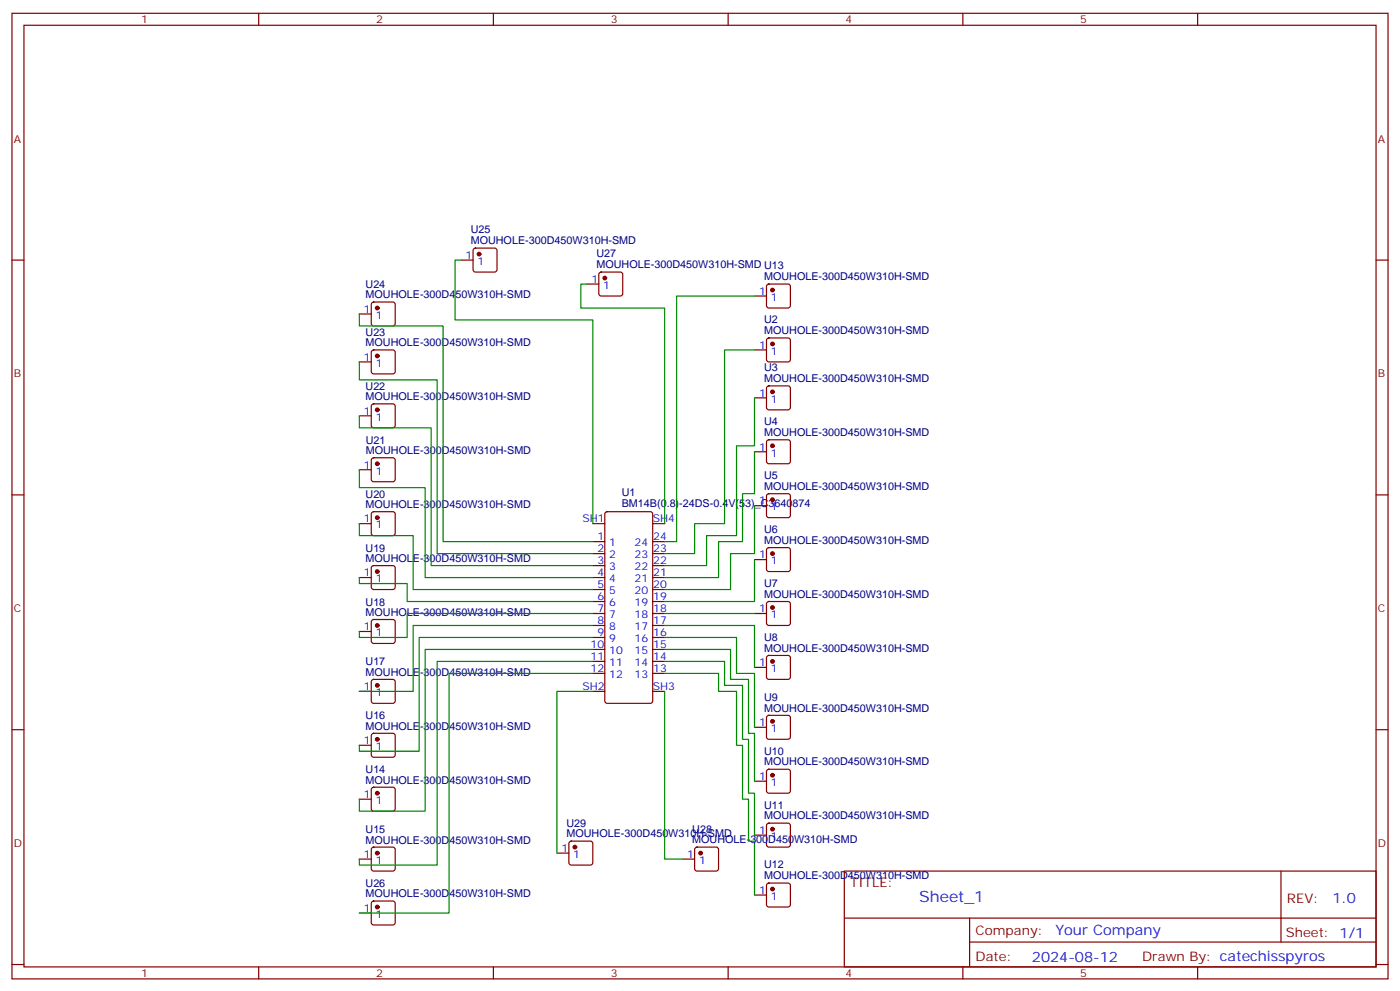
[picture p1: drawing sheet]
<svg xmlns="http://www.w3.org/2000/svg" width="412mm" height="292mm" viewBox="0 0 412 292" stroke-linecap="round" stroke-linejoin="round" font-family="sans-serif">
<g fill="none" stroke="#870000" stroke-width=".35">
<path d="M3.5 3.9h405.4v284.4h-405.4zM7.1 7.4h398.2v277.3h-398.2zM76.2 3.9v3.5M145.3 3.9v3.5M214.5 3.9v3.5M283.6 3.9v3.5M352.8 3.9v3.5M3.5 76.6h3.6M135.8 76.6h3.5M139.6 73.3l.5-.2h5.6l.5 .2 .2 .5v5.6l-.2 .5-.5 .2h-5.6l-.5-.2-.3-.5v-5.6zM405.3 76.6h3.6M105.8 92.5h3.6"/>
<path d="M109.6 89.1l.5-.2h5.6l.5 .2 .2 .5v5.7l-.2 .5-.5 .2h-5.6l-.5-.2-.2-.5v-5.7zM172.9 83.6h3.5M176.6 80.3l.5-.2h5.6l.5 .2 .2 .5v5.7l-.2 .5-.5 .2h-5.6l-.5-.3-.2-.4v-5.7zM222.2 87.2h3.6M226 99.7l.5-.2h5.6l.5 .2 .2 .5v5.7l-.2 .5-.5 .2h-5.6l-.5-.3-.2-.4v-5.7zM226 83.9l.5-.3h5.6l.5 .3 .2 .4v5.7l-.2 .5-.5 .2h-5.6l-.5-.2-.2-.5v-5.7zM105.8 106.6h3.6M109.6 119.1l.5-.2h5.6l.5 .2 .2 .5v5.7l-.2 .5-.5 .2h-5.6l-.5-.3-.2-.4v-5.7zM109.6 103.3l.5-.3h5.6l.5 .3 .2 .5v5.6l-.2 .5-.5 .2h-5.6l-.5-.2-.2-.5v-5.6zM222.2 103h3.6M222.2 117.2h3.6M226 113.8l.5-.2h5.6l.5 .2 .2 .5v5.7l-.2 .5-.5 .2h-5.6l-.5-.2-.2-.5v-5.7z"/>
<path d="M105.8 138.3h3.6M105.8 122.4h3.6M109.6 135l.5-.2h5.6l.5 .2 .2 .5v5.6l-.2 .5-.5 .3h-5.6l-.5-.3-.2-.5v-5.6zM222.2 133h3.6M226 129.7l.5-.2h5.6l.5 .2 .2 .5v5.7l-.2 .5-.5 .2h-5.6l-.5-.3-.2-.4v-5.7zM3.5 145.7h3.6M105.8 154.2h3.6M109.6 150.9l.5-.2h5.6l.5 .2 .2 .5v5.6l-.2 .5-.5 .2h-5.6l-.5-.2-.2-.5v-5.6zM174.6 154.2h3.6M174.6 159.5h3.6M178.4 150.9l.5-.2h12.7l.6 .4 .1 55.3-.5 .7h-12.9l-.7-.4v-55.3zM192.3 154.2h3.5"/>
<path d="M192.3 159.5h3.5M222.2 148.9h3.6M226 145.6l.5-.2h5.6l.5 .2 .2 .5v5.6l-.2 .5-.5 .2h-5.6l-.5-.2-.2-.5v-5.6zM405.3 145.7h3.6M105.8 170.1h3.6M109.6 166.8l.5-.3h5.6l.5 .3 .2 .5v5.6l-.2 .5-.5 .2h-5.6l-.5-.2-.2-.5v-5.6zM174.6 163h3.6M174.6 166.5h3.6M174.6 170.1h3.6M174.6 173.6h3.6M174.6 177.1h3.6M192.3 163h3.5"/>
<path d="M192.3 166.5h3.5M192.3 170.1h3.5M192.3 173.6h3.5M192.3 177.1h3.5M222.2 164.8h3.6M226 161.5l.5-.2h5.6l.5 .2 .2 .5v5.6l-.2 .5-.5 .2h-5.6l-.5-.2-.2-.5v-5.6zM226 177.3l.5-.2h5.6l.5 .2 .2 .5v5.7l-.2 .5-.5 .2h-5.6l-.5-.2-.2-.5v-5.7zM105.8 185.9h3.6M109.6 182.6l.5-.2h5.6l.5 .2 .2 .5v5.7l-.2 .5-.5 .2h-5.6l-.5-.3-.2-.4v-5.7zM174.6 180.7h3.6M174.6 184.2h3.6M174.6 187.7h3.6"/>
<path d="M174.6 191.2h3.6M174.6 194.8h3.6M174.6 198.3h3.6M192.3 180.7h3.5M192.3 184.2h3.5M192.3 187.7h3.5M192.3 191.2h3.5M192.3 194.8h3.5M192.3 198.3h3.5M222.2 180.7h3.6M222.2 196.5h3.6M226 193.2l.5-.2h5.6l.5 .2 .2 .5v5.7l-.2 .5-.5 .2h-5.6l-.5-.3-.2-.4v-5.7z"/>
<path d="M3.5 214.9h3.6M105.8 203.6h3.6M105.8 219.5h3.6M109.6 216.1l.5-.2h5.6l.5 .2 .2 .5v5.7l-.2 .5-.5 .2h-5.6l-.5-.2-.2-.5v-5.7zM109.6 200.3l.5-.2h5.6l.5 .2 .2 .5v5.6l-.2 .5-.5 .2h-5.6l-.5-.2-.2-.5v-5.6zM174.6 203.6h3.6M192.3 203.6h3.5M222.2 214.2h3.6M226 210.9l.5-.3h5.6l.5 .3 .2 .4v5.7l-.2 .5-.5 .2h-5.6l-.5-.2-.2-.5v-5.7zM405.3 214.9h3.6M105.8 235.3h3.6M109.6 232l.5-.2h5.6l.5 .2 .2 .5v5.7l-.2 .5-.5 .2h-5.6l-.5-.3-.2-.4v-5.7z"/>
<path d="M222.2 230h3.6M226 226.7l.5-.2h5.6l.5 .2 .2 .5v5.7l-.2 .5-.5 .2h-5.6l-.5-.3-.2-.4v-5.7zM105.8 253h3.6M109.6 249.7l.5-.3h5.6l.5 .3 .2 .5v5.6l-.2 .5-.5 .2h-5.6l-.5-.2-.2-.5v-5.6zM164 251.2h3.6M167.8 247.9l.5-.2h5.6l.5 .2 .2 .5v5.6l-.2 .5-.5 .2h-5.6l-.5-.2-.2-.5v-5.6zM201.1 253h3.5M204.8 249.7l.5-.3h5.7l.5 .3 .2 .5v5.6l-.3 .5-.4 .2h-5.7l-.5-.2-.2-.5v-5.6zM222.2 245.9h3.6M226 242.6l.5-.2h5.6l.5 .2 .2 .5v5.6l-.2 .5-.5 .2h-5.6l-.5-.2-.2-.5v-5.6zM248.7 256.5h156.6v28.2h-156.6zM377.3 256.5v20.9"/>
<path d="M105.8 268.9h3.6M109.6 265.5l.5-.2h5.6l.5 .2 .2 .5v5.7l-.2 .5-.5 .2h-5.6l-.5-.3-.2-.4v-5.7zM222.2 263.6h3.6M226 260.2l.5-.2h5.6l.5 .2 .2 .5v5.7l-.2 .5-.5 .2h-5.6l-.5-.2-.2-.5v-5.7zM248.7 270.4h156.5M285.6 277.4h119.6M285.6 270.4v14.1M3.5 284h3.6M76.2 284.7v3.6M145.3 284.7v3.6M214.5 284.7v3.6M283.6 284.7v3.6"/>
<path d="M352.8 284.7v3.6M405.3 284h3.6"/>
</g>
<g fill="#870000" stroke="#870000" stroke-width=".35">
<circle cx="227.5" cy="101.3" r=".53"/>
<circle cx="227.5" cy="115.4" r=".53"/>
<circle cx="227.5" cy="131.3" r=".53"/>
<circle cx="227.5" cy="147.1" r=".53"/>
<circle cx="227.5" cy="163" r=".53"/>
<circle cx="227.5" cy="178.9" r=".53"/>
<circle cx="227.5" cy="194.8" r=".53"/>
<circle cx="227.5" cy="212.4" r=".53"/>
<circle cx="227.5" cy="228.3" r=".53"/>
<circle cx="227.5" cy="244.2" r=".53"/>
<circle cx="227.5" cy="261.8" r=".53"/>
<circle cx="227.5" cy="85.4" r=".53"/>
<circle cx="111.1" cy="233.6" r=".53"/>
<circle cx="111.1" cy="251.2" r=".53"/>
<circle cx="111.1" cy="217.7" r=".53"/>
<circle cx="111.1" cy="201.8" r=".53"/>
<circle cx="111.1" cy="184.2" r=".53"/>
<circle cx="111.1" cy="168.3" r=".53"/>
<circle cx="111.1" cy="152.4" r=".53"/>
<circle cx="111.1" cy="136.6" r=".53"/>
<circle cx="111.1" cy="120.7" r=".53"/>
<circle cx="111.1" cy="104.8" r=".53"/>
<circle cx="111.1" cy="90.7" r=".53"/>
<circle cx="111.1" cy="267.1" r=".53"/>
<circle cx="141.1" cy="74.8" r=".53"/>
<circle cx="178.2" cy="81.9" r=".53"/>
<circle cx="206.4" cy="251.2" r=".53"/>
<circle cx="169.3" cy="249.4" r=".53"/>
</g>
<g fill="none" stroke="#008700" stroke-width=".35">
<path d="M135.8 76.6h-1.7v17.6h40.5v60M105.8 92.5v3.5h24.7v63.5h44.1M172.9 83.6h-1.8v7.1h24.7v63.5M222.2 87.2h-22.9v72.3h-3.5M105.8 106.6v5.3h23v51.1h45.8M222.2 117.2v14.1h-5.2v26.4h-8.9v8.8h-12.3M222.2 103h-8.8v51.2h-8.8v8.8h-8.8M105.8 138.3v5.3h19.4v26.5h49.4M105.8 122.4v3.6h21.2v40.5h47.6M222.2 133v12.4h-3.5v14.1h-7v10.6h-15.9M105.8 154.2v3.5h15.9v15.9h52.9M222.2 148.9v14.1h-7v10.6h-19.4"/>
<path d="M105.8 170.1v1.7h14.1v5.3h54.7M222.2 164.8v12.3h-26.4M174.6 180.7h-54.7v7h-14.1v-1.8M174.6 184.2h-52.9v19.4h-15.9M174.6 187.7h-51.1v33.5h-17.7v-1.7M174.6 191.2h-49.4v47.7h-19.4v-3.6M174.6 194.8h-45.8v59.9h-23v-1.7M174.6 198.3h-42.3v70.6h-26.5M195.8 184.2h26.4v12.3M195.8 187.7h21.2v10.6h5.2v15.9M195.8 191.2h19.4v8.9h5.3v15.8h1.7v14.1M195.8 194.8h17.6v7h5.3v15.9h1.8v15.9h1.7v12.3"/>
<path d="M195.8 198.3h15.9v5.3h5.3v15.9h1.7v15.8h1.8v12.4h1.7v15.9M195.8 180.7h26.4M174.6 203.6h-10.6v47.6M195.8 203.6v49.4h5.3"/>
</g>
<text font-size="4.6" fill="#00f" x="270.8" y="265.5">Sheet_1</text>
<g font-size="4.2" fill="#00f">
<text x="392.5" y="265.8">1.0</text>
<text x="310.9" y="275.3">Your Company</text>
<text x="304" y="283.1">2024-08-12</text>
</g>
<g font-size="3.9" fill="#800">
<text x="250.5" y="261.1">TITLE:</text>
<text x="379.1" y="265.8">REV:</text>
<text x="287.4" y="275.3">Company:</text>
<text x="378.7" y="275.9">Sheet: 1/1</text>
<text x="287.4" y="283">Date:</text>
<text x="336.4" y="283.1">Drawn By: catechisspyros</text>
</g>
<g font-size="3.2" fill="#800">
<text x="41.6" y="6.9">1</text>
<text x="110.8" y="6.9">2</text>
<text x="179.9" y="6.9">3</text>
<text x="249.1" y="6.9">4</text>
<text x="318.2" y="6.9">5</text>
<text x="4.1" y="42">A</text>
<text x="405.9" y="42">A</text>
<text x="4.1" y="111.2">B</text>
<text x="405.9" y="111.2">B</text>
<text x="4.1" y="180.3">C</text>
<text x="405.9" y="180.3">C</text>
<text x="4.1" y="249.4">D</text>
<text x="405.9" y="249.4">D</text>
<text x="41.6" y="287.7">1</text>
<text x="110.8" y="287.7">2</text>
<text x="179.9" y="287.7">3</text>
<text x="249.1" y="287.7">4</text>
<text x="318.2" y="287.7">5</text>
</g>
<g font-size="3.2" fill="#000080">
<text x="138.7" y="71.9">MOUHOLE-300D450W310H-SMD</text>
<text x="138.7" y="68.8">U25</text>
<text x="175.7" y="75.8">U27</text>
<text x="175.7" y="79">MOUHOLE-300D450W310H-SMD U13</text>
<text x="225.1" y="82.5">MOUHOLE-300D450W310H-SMD</text>
<text x="107.7" y="87.9">MOUHOLE-300D450W310H-SMD</text>
<text x="107.7" y="84.8">U24</text>
<text x="225.1" y="95.2">U2</text>
<text x="107.7" y="102">MOUHOLE-300D450W310H-SMD</text>
<text x="107.7" y="99">U23</text>
<text x="225.1" y="98.4">MOUHOLE-300D450W310H-SMD</text>
<text x="225.1" y="112.5">MOUHOLE-300D450W310H-SMD</text>
<text x="225.1" y="109.3">U3</text>
<text x="107.7" y="117.9">MOUHOLE-300D450W310H-SMD</text>
<text x="107.7" y="114.8">U22</text>
<text x="225.1" y="125.2">U4</text>
<text x="107.8" y="130.7">U21</text>
<text x="225.1" y="128.4">MOUHOLE-300D450W310H-SMD</text>
<text x="107.8" y="133.7">MOUHOLE-300D450W310H-SMD</text>
<text x="225.1" y="141.1">U5</text>
<text x="107.7" y="149.6">MOUHOLE-300D450W310H-SMD</text>
<text x="107.7" y="146.6">U20</text>
<text x="183.1" y="149.3">BM14B(0.8)-24DS-0.4V(53)_C3640874</text>
<text x="183.1" y="146.2">U1</text>
<text x="225.1" y="144.3">MOUHOLE-300D450W310H-SMD</text>
<text x="225.1" y="160.1">MOUHOLE-300D450W310H-SMD</text>
<text x="225.1" y="157">U6</text>
<text x="107.7" y="165.5">MOUHOLE-300D450W310H-SMD</text>
<text x="107.7" y="162.5">U19</text>
<text x="225.1" y="172.8">U7</text>
<text x="107.7" y="178.3">U18</text>
<text x="225.1" y="176">MOUHOLE-300D450W310H-SMD</text>
<text x="107.7" y="181.4">MOUHOLE-300D450W310H-SMD</text>
<text x="225.1" y="191.9">MOUHOLE-300D450W310H-SMD</text>
<text x="225.1" y="188.7">U8</text>
<text x="107.7" y="196">U17</text>
<text x="107.7" y="199">MOUHOLE-300D450W310H-SMD</text>
<text x="225.1" y="209.5">MOUHOLE-300D450W310H-SMD</text>
<text x="225.1" y="206.3">U9</text>
<text x="107.7" y="214.9">MOUHOLE-300D450W310H-SMD</text>
<text x="107.7" y="211.8">U16</text>
<text x="107.7" y="227.7">U14</text>
<text x="225.1" y="225.4">MOUHOLE-300D450W310H-SMD</text>
<text x="225.1" y="222.2">U10</text>
<text x="107.7" y="230.8">MOUHOLE-300D450W310H-SMD</text>
<text x="225.1" y="238.1">U11</text>
<text x="107.7" y="245.4">U15</text>
<text x="166.9" y="243.4">U29</text>
<text x="203.9" y="245.1">U28</text>
<text x="225.1" y="241.3">MOUHOLE-300D450W310H-SMD</text>
<text x="107.7" y="248.4">MOUHOLE-300D450W310H-SMD</text>
<text x="166.9" y="246.6">MOUHOLE-300D450W310H-SMD</text>
<text x="203.9" y="248.3">MOUHOLE-300D450W310H-SMD</text>
<text x="225.1" y="255.7">U12</text>
<text x="107.7" y="261.2">U26</text>
<text x="225.1" y="258.9">MOUHOLE-300D450W310H-SMD</text>
<text x="107.7" y="264.3">MOUHOLE-300D450W310H-SMD</text>
</g>
<g font-size="3.2" fill="#00f">
<text x="137.2" y="76.2">1</text>
<text x="140.7" y="78">1</text>
<text x="174.2" y="83.3">1</text>
<text x="177.7" y="85.1">1</text>
<text x="223.6" y="86.8">1</text>
<text x="227.1" y="88.6">1</text>
<text x="107.2" y="92.1">1</text>
<text x="110.7" y="93.9">1</text>
<text x="107.2" y="106.2">1</text>
<text x="110.7" y="108">1</text>
<text x="223.6" y="102.7">1</text>
<text x="227.1" y="104.5">1</text>
<text x="223.6" y="116.8">1</text>
<text x="227.1" y="118.6">1</text>
<text x="107.2" y="122.1">1</text>
<text x="110.7" y="123.9">1</text>
<text x="107.2" y="138">1</text>
<text x="223.6" y="132.7">1</text>
<text x="227.1" y="134.4">1</text>
<text x="110.7" y="139.7">1</text>
<text x="223.6" y="148.6">1</text>
<text x="107.2" y="153.8">1</text>
<text x="110.7" y="155.6">1</text>
<text x="171.6" y="153.8">SH1</text>
<text x="192.3" y="153.8">SH4</text>
<text x="227.1" y="150.3">1</text>
<text x="176" y="159.1">1</text>
<text x="179.5" y="160.9">1</text>
<text x="186.9" y="160.9">24</text>
<text x="192.4" y="159.1">24</text>
<text x="176" y="166.2">3</text>
<text x="176" y="162.7">2</text>
<text x="179.5" y="168">3</text>
<text x="179.5" y="164.4">2</text>
<text x="186.9" y="164.4">23</text>
<text x="186.9" y="168">22</text>
<text x="192.4" y="162.7">23</text>
<text x="192.4" y="166.2">22</text>
<text x="223.6" y="164.4">1</text>
<text x="227.1" y="166.2">1</text>
<text x="107.2" y="169.7">1</text>
<text x="110.7" y="171.5">1</text>
<text x="176" y="173.2">5</text>
<text x="176" y="169.7">4</text>
<text x="179.5" y="171.5">4</text>
<text x="186.9" y="171.5">21</text>
<text x="192.4" y="169.7">21</text>
<text x="192.4" y="173.2">20</text>
<text x="176" y="176.8">6</text>
<text x="179.5" y="178.5">6</text>
<text x="179.5" y="175">5</text>
<text x="186.9" y="175">20</text>
<text x="186.9" y="178.5">19</text>
<text x="192.4" y="176.8">19</text>
<text x="107.2" y="185.6">1</text>
<text x="176" y="183.8">8</text>
<text x="176" y="180.3">7</text>
<text x="179.5" y="185.6">8</text>
<text x="179.5" y="182.1">7</text>
<text x="186.9" y="182.1">18</text>
<text x="186.9" y="185.6">17</text>
<text x="192.4" y="180.3">18</text>
<text x="192.4" y="183.8">17</text>
<text x="223.6" y="180.3">1</text>
<text x="227.1" y="182.1">1</text>
<text x="110.7" y="187.4">1</text>
<text x="173.9" y="190.9">10</text>
<text x="176" y="187.4">9</text>
<text x="179.5" y="189.1">9</text>
<text x="186.9" y="189.1">16</text>
<text x="192.4" y="187.4">16</text>
<text x="192.4" y="190.9">15</text>
<text x="173.9" y="197.9">12</text>
<text x="173.9" y="194.4">11</text>
<text x="179.5" y="196.2">11</text>
<text x="179.5" y="192.7">10</text>
<text x="186.9" y="192.7">15</text>
<text x="186.9" y="196.2">14</text>
<text x="192.4" y="194.4">14</text>
<text x="192.4" y="197.9">13</text>
<text x="223.6" y="196.2">1</text>
<text x="227.1" y="197.9">1</text>
<text x="107.2" y="203.2">1</text>
<text x="171.6" y="203.2">SH2</text>
<text x="179.5" y="199.7">12</text>
<text x="186.9" y="199.7">13</text>
<text x="192.3" y="203.2">SH3</text>
<text x="110.7" y="205">1</text>
<text x="223.6" y="213.8">1</text>
<text x="227.1" y="215.6">1</text>
<text x="107.2" y="219.1">1</text>
<text x="110.7" y="220.9">1</text>
<text x="223.6" y="229.7">1</text>
<text x="227.1" y="231.5">1</text>
<text x="107.2" y="235">1</text>
<text x="110.7" y="236.7">1</text>
<text x="223.6" y="245.6">1</text>
<text x="165.4" y="250.9">1</text>
<text x="227.1" y="247.3">1</text>
<text x="107.2" y="252.6">1</text>
<text x="110.7" y="254.4">1</text>
<text x="168.9" y="252.6">1</text>
<text x="202.4" y="252.6">1</text>
<text x="205.9" y="254.4">1</text>
<text x="223.6" y="263.2">1</text>
<text x="107.2" y="268.5">1</text>
<text x="227.1" y="265">1</text>
<text x="110.7" y="270.3">1</text>
</g>
</svg>
